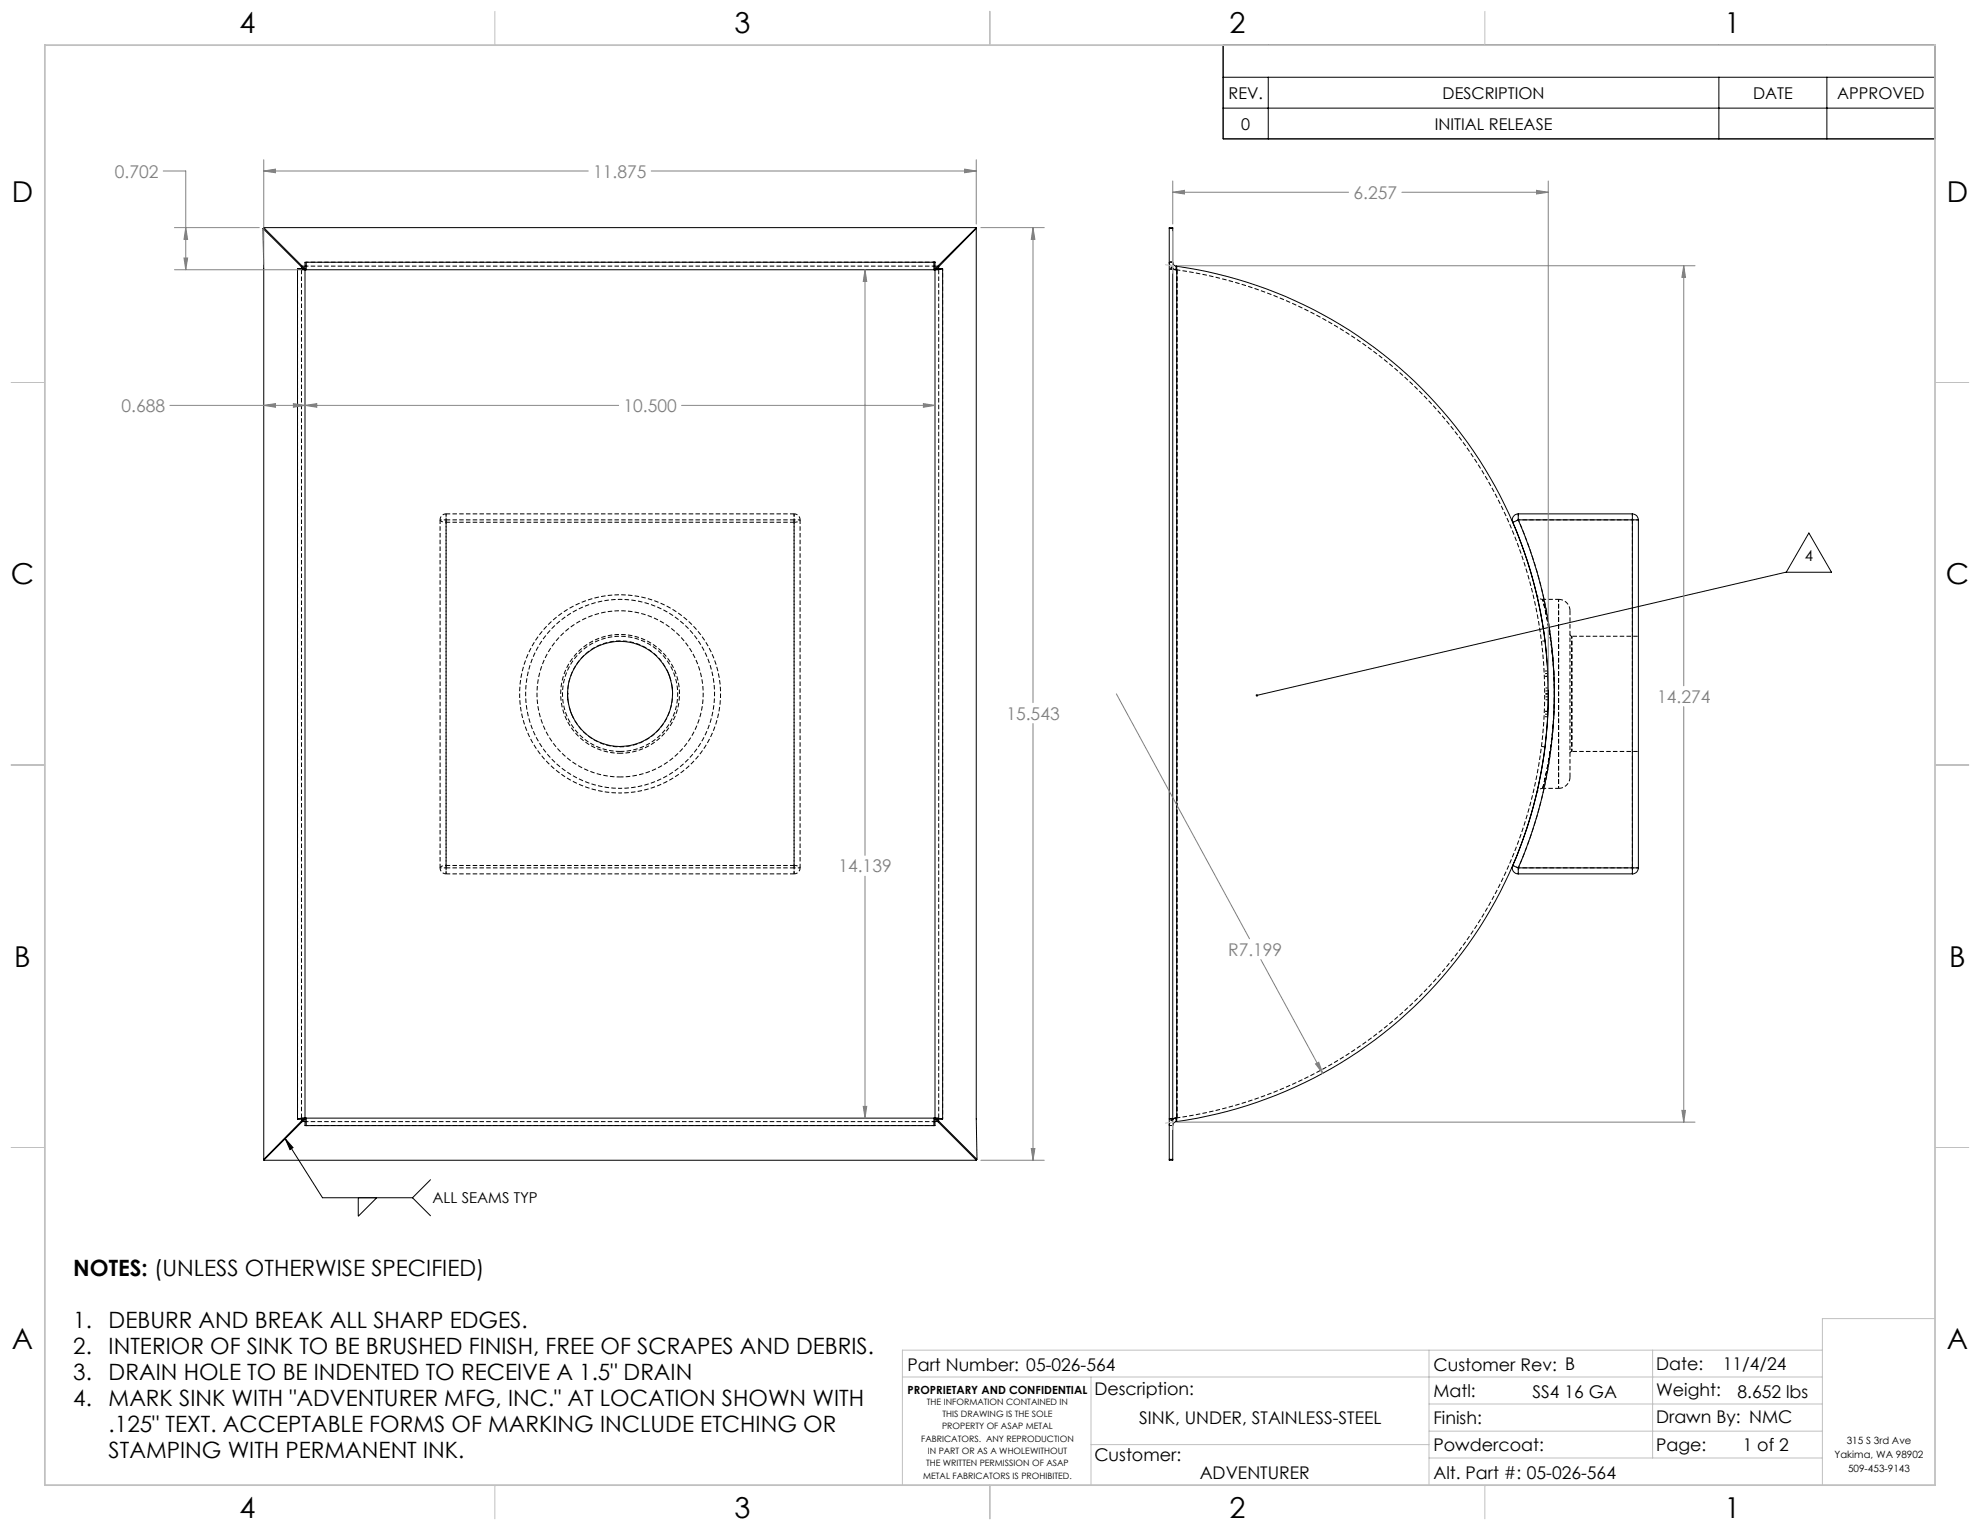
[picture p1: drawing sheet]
<svg xmlns="http://www.w3.org/2000/svg" width="559mm" height="432mm" viewBox="0 0 559 432" stroke-linecap="round" stroke-linejoin="round" font-family="sans-serif">
<g fill="none" stroke="#000" stroke-width=".28" stroke-dasharray="1.3 .6" stroke-dashoffset=".1" stroke-linecap="butt">
<path d="M125.9 145h98.2M125.9 146.7h98.2M224.1 147.4h-98.2M224.1 146.7v98.2M225.8 146.7v98.2M460.7 146.7v98.2M175 212.1a16.3 16.3 0 0 0 14.3-23.9 16.3 16.3 0 0 0-27.8-1.4 16.3 16.3 0 0 0 11.9 25.2l1.6 .1M435.4 222.5v-.1a109.5 109.5 0 0 0 0-53.2 109.5 109.5 0 0 1 0 53.3M124.2 244.9v-98.2M125.9 244.3h98.2M125.9 244.9v-98.2M224.1 246.6h-98.2"/>
<path d="M224.1 244.9h-98.2"/>
</g>
<g fill="none" stroke="#000" stroke-width=".28" stroke-dasharray="1.3 .6" stroke-dashoffset=".4" stroke-linecap="butt">
<path d="M85.3 75.1h.8M264.7 75.1h-.8M125.9 147.4v-2.4M224.1 145v2.4M443.6 179.6l-.4-.2-.1-.3M160.2 196.7v-.9M160.3 197.5l-.1-.8M188.4 189.3l.3 .8M188.7 190.1l.3 .7M189.7 194.2l.1 .8M189.8 195v.8M161.3 201.6l-.3-.8"/>
<path d="M161.7 202.3l-.4-.7M175 212.6a16.8 16.8 0 0 1-14.8-24.7 16.8 16.8 0 0 1 28.7-1.4 16.8 16.8 0 0 1-12.3 26l-1.6 .1M443.1 212.6l.1-.4 .4-.1M125.9 246.6v-2.3M224.1 244.3v2.3M85.3 316.5h.8M264.7 316.5h-.8"/>
</g>
<path d="M124.2 146.7a1.69 1.69 0 0 1 1.7-1.7M224.1 145a1.69 1.69 0 0 1 1.7 1.7M439.9 169.2h-4.5M175 219.3a23.5 23.5 0 0 1-20.6-34.6 23.5 23.5 0 0 1 40.2-1.7 23.5 23.5 0 0 1-17.7 36.2l-1.9 .1M435.4 222.5h4.5M125.9 246.6a1.69 1.69 0 0 1-1.7-1.7M225.8 244.9a1.69 1.69 0 0 1-1.7 1.7" fill="none" stroke="#000" stroke-width=".28" stroke-dasharray="1.3 .6" stroke-dashoffset=".3" stroke-linecap="butt"/>
<path d="M125.9 147.4l-1.2-.2-.5-.5M225.8 146.7l-.5 .5-1.2 .2M125.9 244.3l-1.2 .2-.5 .4M225.8 244.9l-.5-.4-1.2-.2" fill="none" stroke="#000" stroke-width=".28" stroke-dasharray="1.3 .6" stroke-dashoffset="1" stroke-linecap="butt"/>
<path d="M125.9 147.4v96.9M462.4 179.6h-18.8M443.6 212.1h18.8M224.1 244.3v-96.9" fill="none" stroke="#000" stroke-width=".28" stroke-dasharray="1.3 .6" stroke-dashoffset="-.2" stroke-linecap="butt"/>
<path d="M263.6 74h-177.2M263.6 75.1h-177.2M266 75.9v239.9M428.5 146.7h32.2M175 223.8a28 28 0 0 1-28.3-30 28 28 0 0 1 32.2-25.7 28 28 0 0 1 24.4 29.7 28 28 0 0 1-28.3 26M175 222.5a26.7 26.7 0 0 0 23.4-39.5 26.7 26.7 0 0 0-45.8-1.6 26.7 26.7 0 0 0 20.5 41l1.9 .1M460.7 244.9h-32.2M84 315.8v-239.9M263.6 317.6h-177.2M263.6 316.5h-177.2" fill="none" stroke="#000" stroke-width=".28" stroke-dasharray="1.3 .6" stroke-dashoffset=".7" stroke-linecap="butt"/>
<g fill="none" stroke="#000" stroke-width=".28" stroke-dasharray="1.3 .6" stroke-dashoffset=".8" stroke-linecap="butt">
<path d="M124.2 146.7h1.7M125.9 145v1.7M224.1 146.7h1.7M224.1 146.7v-1.7M427 147.4l1.5-.7M428.5 146.7v-1.7M460.7 146.7h1.7M460.7 146.7v-1.7M124.2 244.9h1.7M125.9 246.6v-1.7M224.1 244.9h1.7M224.1 244.9v1.7"/>
<path d="M427 244.3l1.5 .6M428.5 246.6v-1.7M460.7 244.9h1.7M460.7 246.6v-1.7"/>
</g>
<g fill="none" stroke="#000" stroke-width=".28" stroke-dasharray="1.3 .6" stroke-linecap="butt">
<path d="M85.1 76.2v239.3M85.1 76.2v-.2M85.1 75.9v-.6M264.9 76.2v-.2M264.9 75.9v-.6M331.6 76.1h.2M332.1 76.2v239.3M443.1 172.4v46.9M443.1 172.4a3.2 3.2 0 0 0-3.2-3.2M188.4 189.3v.1M189 190.8v.1M161 200.8v-.1"/>
<path d="M161.3 201.6v-.1M161.7 202.3v-.1M439.9 222.5a3.2 3.2 0 0 0 3.2-3.2M85.1 315.5v.2M85.1 315.8v.6M264.9 315.5v-239.3M264.9 315.5v.2M264.9 315.8v.6M331.8 315.5a120.9 120.9 0 0 0 104.1-119.7 120.9 120.9 0 0 0-104.1-119.7M332.1 315.5v-239.3"/>
</g>
<path d="M84 75.9l1.1 .3M264.9 76.2l1.1-.3M160.2 195.8a14.8 14.8 0 0 1 11.5-14.5 14.8 14.8 0 0 1 16.7 8M189.8 195.8a14.8 14.8 0 0 1-11.5 14.6 14.8 14.8 0 0 1-16.6-8.1M439.9 222.5v-53.3v53.3M428.5 244.9a123.6 123.6 0 0 0 0-98.2M85.1 315.5l-1.1 .3M266 315.8l-1.1-.3" fill="none" stroke="#000" stroke-width=".28" stroke-dasharray="1.3 .6" stroke-dashoffset=".6" stroke-linecap="butt"/>
<g fill="none" stroke="#000" stroke-width=".28" stroke-dasharray="1.3 .6" stroke-dashoffset=".5" stroke-linecap="butt">
<path d="M85.1 76.2h1M264.9 76.2h-1M330 74a2.13 2.13 0 0 0 1 1.8M330 73.9h1M331 75.9h-1M331 74h-1M332.1 76.2l-2.1-.3M435.4 169.2a1.69 1.69 0 0 1-1.7-1.3M436 180.9l-1 .1M436.8 189.3l-1 .1M436.8 190.1h-1M436.9 190.8l-1.1 .1"/>
<path d="M436.9 190.9h-1M437 194.2h-1.1M437 197.5h-1.1M437 195h-1.1M437 196.7h-1.1M437 195.8h-1.1M435 210.7l1 .1M436.8 202.3l-1-.1M436.8 201.6l-1-.1M436.9 200.8h-1.1M436.9 200.7h-1M443.6 212.1v-32.5v32.5"/>
<path d="M433.7 223.8l.2-.4a1.68 1.68 0 0 1 1.5-.9M85.1 315.5h1M264.9 315.5h-1M330 315.8l2.1-.3M330 317.6a2.13 2.13 0 0 1 1-1.8M330 317.6h1M331 315.8h-1M331 315.8a2.13 2.13 0 0 0-1 1.8"/>
</g>
<path d="M189 190.9l.7 3.3M161 200.7l-.7-3.2" fill="none" stroke="#000" stroke-width=".28" stroke-dasharray="1.3 .6" stroke-dashoffset="-.1" stroke-linecap="butt"/>
<g fill="none" stroke="#000" stroke-width=".28">
<path d="M345.2 12.7h200.9v26.5h-200.9zM345.2 21.8h200.9M345.2 30.5h200.9M357.9 21.8v17.4M485.1 21.8v17.4M515.6 21.8v17.4M84 75.9l2.1 .3M84 75.9h1.7l-11.5-11.4 .2 11.4v251.3l11.3-11.4h-1.7M84 75.9v239.9M85.1 75.9v.1M85.3 75.1h-.2v.2M86.1 74l177.8-.1v243.8h-177.8z"/>
<path d="M86.1 75.1h.3M86.1 75.9l-11.7-11.7h201.2l-11.7 11.7M86.1 76.1h177.8M86.4 74v2.1M263.6 74v2.1M263.6 75.1h.3M264.7 75.1h.2v.2M264.9 75.9v.1M266 75.9l-2.1 .3M266 75.9h-1.7l11.2-11.4v251.3l.2 11.4-11.4-11.4h1.7M266 75.9v239.9M330 64.2h1v263.2h-1z"/>
<path d="M330 64.5h1M331 74a1.09 1.09 0 0 0 1 1.1M331.6 76.1l-.6-.2 1.1 .3M332 75.1l-.2 1M332 75.1h.1M332.1 75.1a121.9 121.9 0 0 1 104.9 120.7 121.9 121.9 0 0 1-104.9 120.7M332.1 75.1v241.4M426.9 147.4a122 122 0 0 1 0 96.9M428.5 146.7a123.7 123.7 0 0 1 0 98.2M428.5 146.7l-1.6 .7M428.5 145v1.7M428.5 145a1.7 1.7 0 0 0-1.6 2.4"/>
<path d="M428.5 146.7h32.2M428.5 145h32.2M460.7 146.7h1.7M460.7 145v1.7M460.7 145a1.69 1.69 0 0 1 1.7 1.7M460.7 146.7v98.2M462.4 146.7v98.2M510.5 150.4l6.4 11.1h-12.8zM504.1 161.5l-149.4 34.8M160.2 195.8h.1M426.9 244.3l1.6 .6M426.9 244.3a1.68 1.68 0 0 0 1.6 2.3"/>
<path d="M428.5 244.9v1.7M428.5 244.9h32.2M428.5 246.6h32.2M460.7 244.9v1.7M460.7 244.9h1.7M462.4 244.9a1.69 1.69 0 0 1-1.7 1.7M84 315.8l2.1-.3 177.8 .1 2.1 .2M85.1 315.7v.1M85.1 316.4v.1h.2M86.1 316.5h.3M86.1 315.8l-11.7 11.6h201.2l-11.7-11.6M86.4 315.6v2.1"/>
<path d="M263.6 315.6v2.1M263.6 316.5h.3M264.9 316.4v.1h-.2M264.9 315.7v.1M330 315.8h1M331.8 315.6l-.8 .2M331.8 315.6l.2 .9M332 316.5a1.16 1.16 0 0 0-1 1.2M332 316.5h.1M332.1 315.5l-1.1 .3M80.5 321.4l2.2 2.5-.9 .5zM80.5 321.4l10.5 16.6h25.4"/>
<path d="M101.1 338v5.3l5.2-5.3M116.4 338l5.1 5.1M121.5 333l-5.1 5M330 327.2h1"/>
<circle cx="175" cy="195.9" r="14.8"/>
</g>
<g fill="none" stroke="#808080" stroke-width=".28">
<path d="M46.1 48.3h6.3v27.8M74.4 48.3l3.4-.6v1.1zM74.4 48.3h91.6M74.4 45.1v29.5M183.8 48.3h91.7M272.2 47.7l3.3 .6-3.3 .5zM275.5 45.1v18.1M331 54.3l3.3-.6v1.1zM331 51.1v12.1M331 54.3h49.6M395.6 54.3h41.4M433.6 53.7l3.4 .6-3.4 .5z"/>
<path d="M437 51.1v143.5M49.2 76.1h36M49.2 64.2h24M51.9 72.8h1.1l-.6 3.3zM52.4 64.2l.6 3.4h-1.1zM244.1 76.1l.5 3.3h-1zM244.1 76.1v165.3M276.8 64.2h17.9M291.5 64.2l.6 3.4h-1.1zM291.5 64.2v134.1M332.2 75h146.2M475.2 75l.5 3.3h-1z"/>
<path d="M475.2 75v118.5M47.9 114.4h126.7M74.4 114.4l3.4-.5v1zM82.8 113.9l3.3 .5-3.3 .5zM86.1 114.4l3.3-.5v1zM192.4 114.4h71.5M260.6 113.9l3.3 .5-3.3 .5zM315.1 195.8l37.5 69.1M475.2 199.4v117.3M291.5 204.2v123.2M244.1 247.3v68.3M355.8 270.8l17.5 32.1"/>
<path d="M243.6 312.2h1l-.5 3.4zM332.2 316.7h146.2M371.3 300.2l.9-.4 1.1 3.1zM474.7 313.4h1l-.5 3.3zM276.8 327.4h17.9M291 324.1h1.1l-.6 3.3z"/>
</g>
<g fill="none" stroke="#c0c0c0" stroke-width=".28">
<path d="M139.7 3.2v9.5M279.4 3.2v9.5M419.1 3.2v9.5M328.9 74.7l2.2 .3M331 65.3v11.8M3.1 107.9h9.6M546.1 107.9h9.5M3.1 215.9h9.6M546.1 215.9h9.5M331 316.7v2.1M331.1 316.7l-2.2 .3M3.1 323.8h9.6"/>
<path d="M546.1 323.8h9.5M546.1 372.1h-31.8v47M254.7 388.6h259.6M307.9 388.6v30.5M403.3 381v38.1M403.3 396.2h111M466.4 381v30.5M514.3 381h-259.6v38.1M139.7 419.1v9.6M279.4 419.1v9.6M307.9 407.7h95.4M403.3 403.9h111"/>
<path d="M403.3 411.5h111M419.1 419.1v9.6"/>
</g>
<path d="M12.7 12.7h533.4v406.4h-533.4z" fill="none" stroke="#c0c0c0" stroke-width=".5"/>
<path d="M80.5 321.4l2.2 2.5-.9 .5zM354.4 196.1v.2h.3h-.3a.34 .34 0 0 0 .5 .2 .34 .34 0 0 0 .1-.5 .34 .34 0 0 0-.6 .1z" fill="#000"/>
<g fill="#808080">
<path d="M51.9 72.8h1.1l-.6 3.3zM52.4 64.2l.6 3.4h-1.1zM86.1 114.4l3.3-.5v1zM260.6 113.9l3.3 .5-3.3 .5zM291.5 64.2l.6 3.4h-1.1zM291 324.1h1.1l-.6 3.3zM244.1 76.1l.5 3.3h-1zM243.6 312.2h1l-.5 3.4zM74.4 48.3l3.4-.6v1.1zM272.2 47.7l3.3 .6-3.3 .5zM82.8 113.9l3.3 .5-3.3 .5zM74.4 114.4l3.4-.5v1zM371.3 300.2l2 2.7-1.1-3.1zM331 54.3l3.3-.6v1.1zM433.6 53.7l3.4 .6-3.4 .5z"/>
<path d="M475.2 75l.5 3.3h-1zM474.7 313.4h1l-.5 3.3z"/>
</g>
<g font-size="8.1">
<text x="67.6" y="9.3">4</text>
<text x="207.3" y="9.3">3</text>
<text x="347" y="9.3">2</text>
<text x="486.7" y="9.3">1</text>
<text x="3.3" y="57">D</text>
<text x="549.4" y="57">D</text>
<text x="3" y="164.9">C</text>
<text x="549.1" y="164.9">C</text>
<text x="4" y="272.9">B</text>
<text x="550.1" y="272.9">B</text>
<text x="3.3" y="380.8">A</text>
<text x="549.4" y="380.8">A</text>
<text x="67.6" y="428.4">4</text>
<text x="207.3" y="428.4">3</text>
<text x="347" y="428.4">2</text>
<text x="486.7" y="428.4">1</text>
</g>
<g font-size="6.3">
<text x="20.7" y="360.1">NOTES: (UNLESS OTHERWISE SPECIFIED)</text>
<text x="20.7" y="374.8">1.</text>
<text x="30.7" y="374.8">DEBURR AND BREAK ALL SHARP EDGES.</text>
<text x="20.7" y="382.1">2.</text>
<text x="30.7" y="382.1">INTERIOR OF SINK TO BE BRUSHED FINISH, FREE OF SCRAPES AND DEBRIS.</text>
<text x="20.7" y="389.5">3.</text>
<text x="30.7" y="389.5">DRAIN HOLE TO BE INDENTED TO RECEIVE A 1.5&quot; DRAIN</text>
<text x="20.7" y="396.8">4.</text>
<text x="30.7" y="396.8">MARK SINK WITH &quot;ADVENTURER MFG, INC.&quot; AT LOCATION SHOWN WITH</text>
<text x="30.7" y="404.2">.125&quot; TEXT. ACCEPTABLE FORMS OF MARKING INCLUDE ETCHING OR</text>
<text x="30.7" y="411.5">STAMPING WITH PERMANENT INK.</text>
</g>
<g font-size="4.9" fill="#808080">
<text x="32.4" y="50.1">0.702</text>
<text x="167.4" y="50.1">11.875</text>
<text x="382" y="56.1">6.257</text>
<text x="34.3" y="116.3">0.688</text>
<text x="176" y="116.3">10.500</text>
<text x="284" y="203.1">15.543</text>
<text x="467.7" y="198.3">14.274</text>
<text x="236.6" y="246.2">14.139</text>
<text x="346.6" y="269.7">R7.199</text>
</g>
<g font-size="4.9">
<text x="256.1" y="386.9">Part Number: 05-026-564</text>
<text x="404.6" y="386.8">Customer Rev: B</text>
<text x="467.4" y="386.7">Date:</text>
<text x="486.2" y="386.7">11/4/24</text>
<text x="308.9" y="393.8">Description:</text>
<text x="404.6" y="394.3">Matl:</text>
<text x="432.5" y="394.5">SS4 16 GA</text>
<text x="467.4" y="394">Weight:</text>
<text x="490.4" y="394.5">8.652 lbs</text>
<text x="321.5" y="402">SINK, UNDER, STAINLESS-STEEL</text>
<text x="404.6" y="401.9">Finish:</text>
<text x="467.4" y="401.7">Drawn By: NMC</text>
<text x="308.9" y="412.4">Customer:</text>
<text x="404.6" y="409.6">Powdercoat:</text>
<text x="467.4" y="409.4">Page:</text>
<text x="491.8" y="409.6">1 of 2</text>
<text x="338.6" y="417.4">ADVENTURER</text>
<text x="404.6" y="417.4">Alt. Part #: 05-026-564</text>
</g>
<g font-size="4.6">
<text x="346.7" y="27.9">REV.</text>
<text x="407.1" y="27.9">DESCRIPTION</text>
<text x="494.8" y="27.9">DATE</text>
<text x="518.5" y="27.9">APPROVED</text>
<text x="350.3" y="36.6">0</text>
<text x="404.9" y="36.6">INITIAL RELEASE</text>
</g>
<g font-size="4.2">
<text x="509.4" y="158.2">4</text>
<text x="122.1" y="339.6">ALL SEAMS TYP</text>
</g>
<text font-size="3.2" x="256.1" y="393.4">PROPRIETARY AND CONFIDENTIAL</text>
<g font-size="2.8">
<text x="521.2" y="407.7">315 S 3rd Ave</text>
<text x="517.8" y="411.5">Yakima, WA 98902</text>
<text x="521.6" y="415.3">509-453-9143</text>
</g>
<g font-size="2.5">
<text x="261.6" y="396.5">THE INFORMATION CONTAINED IN</text>
<text x="266" y="399.9">THIS DRAWING IS THE SOLE</text>
<text x="260" y="406.9">FABRICATORS. ANY REPRODUCTION</text>
<text x="265.9" y="403.4">PROPERTY OF ASAP METAL</text>
<text x="261.4" y="413.8">THE WRITTEN PERMISSION OF ASAP</text>
<text x="261.8" y="410.4">IN PART OR AS A WHOLEWITHOUT</text>
<text x="260.5" y="417.3">METAL FABRICATORS IS PROHIBITED.</text>
</g>
</svg>
